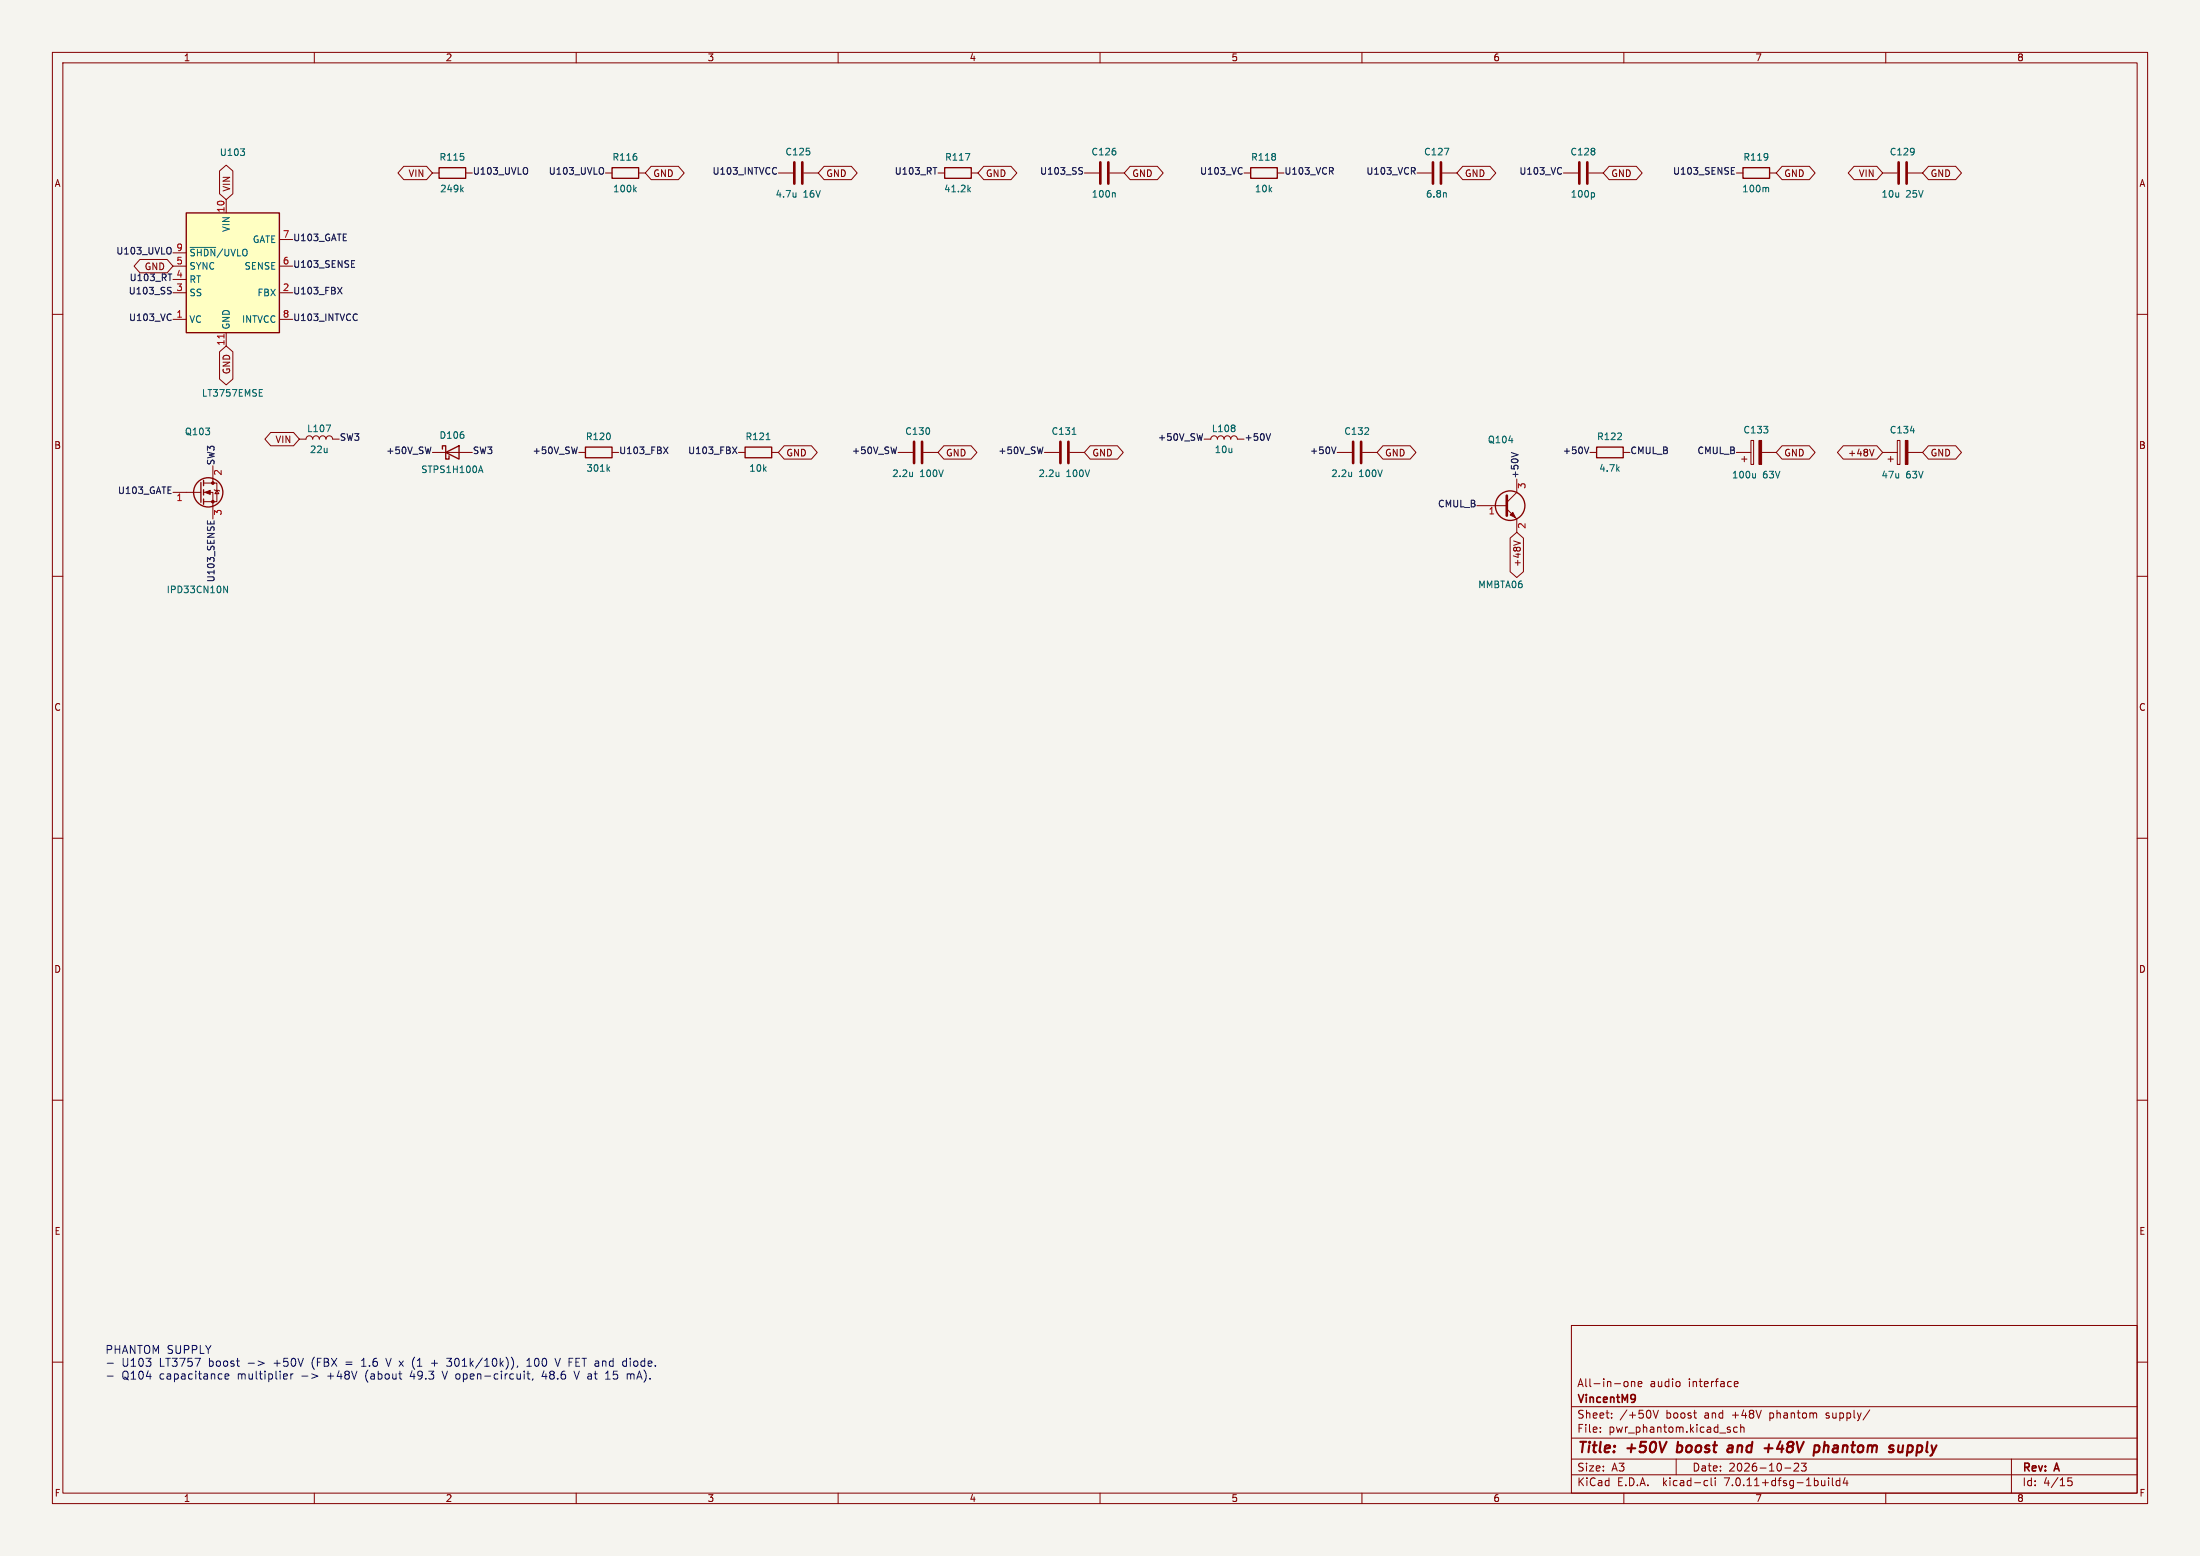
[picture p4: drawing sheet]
<svg xmlns="http://www.w3.org/2000/svg" width="420mm" height="297mm" viewBox="0 0 420 297" stroke-linecap="round" stroke-linejoin="round" font-family="sans-serif">
<path d="M0 0h420v297h-420z" fill="#f5f4ef" stroke="#f5f4ef" stroke-width=".19"/>
<g fill="none" stroke="#840000" stroke-width=".19">
<path d="M10 10h400v277h-400zM12 12h396v273h-396zM60 10v2M110 10v2M160 10v2M210 10v2M260 10v2M310 10v2M360 10v2M41.9 32.6l1.3-1.1 1.3 1.1v4.4l-1.3 1.1-1.3-1.1zM43.2 38.1v2.5M77.1 31.8h4.3l1.1 1.2-1.1 1.3h-4.3l-1.1-1.3z"/>
<path d="M82.5 33h1.3M88.9 33h1.3M115.6 33h1.2M121.9 33h1.3M124.3 31.8h5.2l1.1 1.2-1.1 1.3h-5.2l-1.1-1.3zM148.6 33h2.8M153.4 33h2.8M157.3 31.8h5.2l1.1 1.2-1.1 1.3h-5.2l-1.1-1.3zM179.1 33h1.2M185.4 33h1.3M187.8 31.8h5.2l1.1 1.2-1.1 1.3h-5.2l-1.1-1.3zM207 33h2.8"/>
<path d="M211.8 33h2.8M215.7 31.8h5.2l1.2 1.2-1.2 1.3h-5.2l-1.1-1.3zM237.5 33h1.3M243.8 33h1.3M270.5 33h2.8M275.3 33h2.8M279.2 31.8h5.2l1.2 1.2-1.2 1.3h-5.2l-1.1-1.3zM298.4 33h2.8M303.3 33h2.8M307.2 31.8h5.2l1.1 1.2-1.1 1.3h-5.2l-1.1-1.3zM331.5 33h1.2M337.8 33h1.3"/>
<path d="M340.2 31.8h5.2l1.1 1.2-1.1 1.3h-5.2l-1.1-1.3zM353.9 31.8h4.4l1.1 1.2-1.1 1.3h-4.4l-1.1-1.3zM359.4 33h2.8M364.2 33h2.8M368.1 31.8h5.2l1.2 1.2-1.2 1.3h-5.2l-1.1-1.3zM10 60h2M26.7 49.5h5.2l1.1 1.3-1.1 1.3h-5.2l-1.1-1.3zM33 55.9h2.6M33 53.3h2.6M33 50.8h2.6M33 48.3h2.6M53.3 55.9h2.6"/>
<path d="M53.3 50.8h2.6M53.3 45.7h2.6M408 60h2M33 61h2.6M41.9 67.2l1.3-1.2 1.3 1.2v5.2l-1.3 1.1-1.3-1.1zM43.2 63.5v2.5M53.3 61h2.6M33 94h5.4M38.9 94h1.7v5.1M38.9 92.2h2.5v3.6h-2.5M40.6 88.9v3.3M40.9 93.5l1 .2"/>
<path d="M41.4 93.6l.4 .6h-.8zM51.7 82.5h4.3l1.1 1.3-1.1 1.3h-4.3l-1.1-1.3zM57.1 83.8h1.3a.64 .64 0 0 1 .7-.6 .64 .64 0 0 1 .6 .6 .64 .64 0 0 1 .6-.6 .64 .64 0 0 1 .7 .6 .64 .64 0 0 1 .6-.6 .64 .64 0 0 1 .6 .6 .64 .64 0 0 1 .7-.6 .64 .64 0 0 1 .6 .6h1.3M82.5 86.4h7.7M110.5 86.4h1.3M116.8 86.4h1.3M141 86.4h1.2M147.3 86.4h1.3M149.7 85.1h5.2l1.1 1.3-1.1 1.2h-5.2l-1.1-1.2zM171.4 86.4h2.8M176.3 86.4h2.8M180.2 85.1h5.2l1.1 1.3-1.1 1.2h-5.2l-1.1-1.2z"/>
<path d="M199.4 86.4h2.8M204.2 86.4h2.8M208.1 85.1h5.2l1.1 1.3-1.1 1.2h-5.2l-1.1-1.2zM229.9 83.8h1.2a.64 .64 0 0 1 .7-.6 .64 .64 0 0 1 .6 .6 .64 .64 0 0 1 .6-.6 .64 .64 0 0 1 .7 .6 .64 .64 0 0 1 .6-.6 .64 .64 0 0 1 .6 .6 .64 .64 0 0 1 .7-.6 .64 .64 0 0 1 .6 .6h1.3M255.3 86.4h2.8M260.1 86.4h2.8M264 85.1h5.2l1.1 1.3-1.1 1.2h-5.2l-1.1-1.2zM281.9 96.5h5.8M287.7 97.2l1.9 1.9v2.5M289.6 91.4v2.6l-1.9 1.9M303.5 86.4h1.3M309.9 86.4h1.2"/>
<path d="M331.5 86.4h2.8M332.5 87.6h1M333 87.1v1M334.3 84.1h.5v4.5h-.5zM336.3 86.4h2.8M340.2 85.1h5.2l1.1 1.3-1.1 1.2h-5.2l-1.1-1.2zM351.9 85.1h6.4l1.1 1.3-1.1 1.2h-6.4l-1.1-1.2zM357.8 85.8l-.5 1.2M359.4 86.4h2.8M360.4 87.6h1M360.9 87.1v1M362.2 84.1h.5v4.5h-.5z"/>
<path d="M364.2 86.4h2.8M368.1 85.1h5.2l1.2 1.3-1.2 1.2h-5.2l-1.1-1.2zM10 110h2M288.3 102.7l1.3-1.1 1.2 1.1v6.4l-1.2 1.1-1.3-1.1zM289 103.2l1.2 .5M408 110h2M10 160h2M408 160h2M10 210h2M408 210h2M10 260h2M300 253h108v32h-108z"/>
<path d="M408 260h2M300 278.5h108M300 274.5h108M300 268.5h108M305.5 273.2v.2M305.5 272.5v.1M307.7 270.5v.2M307.7 269.8v.1M310.3 263.7l.4 .1 .1 .2-.1 .5-.4 .2M311.4 263.8l.3-.1 .3 .1 .1 .9M311.4 263.7v1M312.7 264.2l.7-.2v-.2l-.5-.1-.2 .2 .1 .7h.6"/>
<path d="M315.6 269.2l.5 1.5 .5-1.5M320 278.5v3M320.7 263.8v.7M330.2 272.9l.2 .2-.2 .3M330.2 272.4l.1 .1M331.1 264.2l.7-.2-.1-.2-.4-.1-.2 .2 .1 .7h.5M331.7 272.5l-.5-.1-.3 .3 .2 .6h.6M332.3 272.5l.2-.1 .4 .1v.9M332.3 271.9v1.5M342.5 279.4l.6-.1 .2 .1 .1 .3-1 1.1h1M343.9 279.3h.9l-.5 .6 .4 .1v.6l-.2 .2-.6-.2M356.9 269.1l-1.2 1.9"/>
<path d="M384 278.5v6.5M60 285v2M110 285v2M160 285v2M210 285v2M260 285v2M300 281.5h108M310 285v2M325.6 282.6l.4 .1M326 283.5l-.4 .1M326.7 282.1v1.3l.2 .2M327.4 282.1v.1"/>
<path d="M327.4 282.6v1M340.7 280.2h1.2M349.1 282.1v.1M349.1 282.6v1M349.8 282.1v1.3l.2 .2M351.2 282.7l-.4-.1-.3 .3 .2 .6h.5M351.2 282.1v1.5M352.2 282l-.3 1.1h.9M352.6 282.6v1M360 285v2M395.5 282.1h-.7l-.1 .7 .2-.1h.5l.2 .2-.1 .5-.2 .2-.6-.2"/>
</g>
<path d="M320.1 277.1l.2 .1M320.3 275.2l-.2 2M330 276h.7M330.8 276.3l-.7 .1a.4 .4 0 0 0-.3 .4 .4 .4 0 0 0 .2 .4l.7-.1M336.9 276.4h1.5M337.7 275.7l-.2 1.5M347 275.9l.4 .4-.1 .5-.2 .3M348.3 275.2l-.2 2M348.8 275.9l-.6 .2M362.5 275.9l-.1 1.2a.57 .57 0 0 0 .8-.1M363.3 275.9l-.2 1.3" fill="none" stroke="#840000" stroke-width=".4"/>
<path d="M312 266.3h.1a1.27 1.27 0 0 1-.1 1.2M312.2 266.8l-.2 .2" fill="none" stroke="#840000" stroke-width=".3"/>
<g fill="none" stroke="#006464" stroke-width=".19">
<path d="M45.9 28.4h.8l-.4 .5M46.6 29v.6M88.1 36.1l.3 .5M88.4 35.8l-.4 .5M121.1 36.1l.4 .5M121.5 35.8l-.5 .5M151.9 36.8v.8M151.9 37.5v.1M184.3 29.3h.8l-.5 1.3M184.9 36.1l.4 .5M185.3 35.8l-.5 .5M212.7 36.8l.2 .2v.6"/>
<path d="M275.7 28.3h.9l-.6 1.3M276 36.8l.1 .8M304.2 36.8l.2 .2v.4l-.2 .2M337.3 35.8l.3 .2v.6M36.3 47.2h4.9M49.5 75.6h.6M49.5 74.3h.6M62.3 81.1h.8l-.5 1.3M91.5 89.8h.6M91.8 88.9l.4 1.3M116 89.5l.4 .5M116.4 89.1l-.5 .5"/>
<path d="M146.3 83.9h.7M174.2 90.1v.9M174.2 90.8l-.1 .1M202.1 90.1v.9M202.1 90.8v.1M204.7 82.9h.7M235.7 81.3v.3M235.7 81.8v.5M258 90.1v.9M258 90.8v.1M335.1 90.4v.8M335.1 91.1l-.2 .1"/>
<path d="M364.7 82.2h.8M42.7 111.9l.7 1.2v-1.2"/>
</g>
<g fill="none" stroke="#840000" stroke-width=".25">
<path d="M83.8 32h5.1v2h-5.1zM116.8 32h5.1v2h-5.1zM180.3 32h5.1v2h-5.1zM238.8 32h5v2h-5zM332.7 32h5.1v2h-5.1zM35.6 40.6h17.7v22.9h-17.7zM38.4 92.1v3.8M38.9 91.7v1M38.9 93.5v1M38.9 95.3v1M84.5 85.7v-.6h.6v2.5h.6v-.6M85.1 86.4l2.5-1.3v2.5z"/>
<path d="M111.8 85.3h5v2.1h-5zM142.2 85.3h5.1v2.1h-5.1zM304.8 85.3h5.1v2.1h-5.1z"/>
<circle cx="39.8" cy="94" r="2.79"/>
<circle cx="288.3" cy="96.5" r="2.82"/>
</g>
<g fill="#840000" stroke="#840000" stroke-width=".19">
<path d="M39.1 94l1-.4v.8z"/>
<path d="M288.3 98.3l.5-.5 .5 1z"/>
<path d="M335.8 84.1h.5v4.5h-.5z"/>
<path d="M363.7 84.1h.5v4.5h-.5z"/>
<circle cx="40.6" cy="95.8" r=".25"/>
<circle cx="40.6" cy="92.2" r=".25"/>
</g>
<g fill="none" stroke="#840000" stroke-width=".51">
<path d="M151.6 31v4.1M153.2 31v4.1M210.1 31v4.1M211.6 31v4.1M273.6 31v4.1M275.1 31v4.1M301.5 31v4.1M303 31v4.1M362.5 31v4.1M364 31v4.1M174.5 84.3v4.1M176 84.3v4.1"/>
<path d="M202.4 84.3v4.1M204 84.3v4.1M258.3 84.3v4.1M259.8 84.3v4.1M287.7 94.6v3.8"/>
</g>
<path d="M35.6 40.6h17.7v22.9h-17.7z" fill="#ffffc2" stroke="#ffffc2" stroke-width=".19"/>
<path d="M42.8 63.8v.7" fill="none" stroke="#a90000" stroke-width=".19"/>
<g fill="none" stroke="#0f0f0f" stroke-width=".19">
<path d="M206.5 32h.2M206.5 32.7l.2 .2-.2 .3M330.5 33.3h.6M330.5 32h.6M32.5 54.8l.2 .1M32.6 55.6l.1 .1-.1 .3M64.4 54.8l.9 1.3M65.3 54.8l-.9 1.3M67.1 51h.6M67.1 49.8h.6M39.6 99.4v.6M40.9 99.4v.6"/>
<path d="M82.3 85.3l-.3 1.3M110.2 85.3l-.3 1.3M126.7 85.3l.8 1.3M127.5 85.3l-.8 1.3M139.8 85.3l.9 1.3M140.7 85.3l-.9 1.3M171.2 85.3l-.3 1.3M199.1 85.3l-.3 1.3M229.6 82.8l-.3 1.3M242.5 82.8l-.4 1.3M255 85.3l-.4 1.3M288.5 86.4l1.3 .4"/>
<path d="M303.3 85.3l-.4 1.3"/>
</g>
<g fill="none" stroke="#0000c2" stroke-width=".19">
<path d="M49.3 259.8l1.1 .4-1.1 .4M69.4 259.3l-.4 .4M73.7 259.3l.5 1.5M82.9 259.6v1.2M85.3 259.3h.9l-.5 .5 .4 .2v.6l-.2 .2-.6-.2M100.6 259.7l.4-.4v1.5M107 259.3l-.5 1.5M120.3 259.3v.1M120.3 259.8v1M20.5 260.2h1.1M20.5 262.7h1.1M43 262.7l.7-.1-.1-.3-.4-.1-.2 .2v.8h.6"/>
<path d="M47.4 260.2h1.1M54.6 262.2l.3 .4-.8 .1M54.8 263.2h-.2M55.5 262.2v1M56 262.2l-.3 .1-.2 .2M57.6 262.7h1.2M59.5 262.2l1.2 .5-1.2 .4M69 260.8h.9M82.4 260.2h1.1M84.4 261.7l.5 1.5M98.8 260.7l-.1 .3M100.1 261.7v.2"/>
<path d="M100.6 260.8h.9M100.6 262.2h.6M100.8 261.7v1.3l.4 .2M101.7 263.2l-.1 .3M103.8 261.6l-.3 1.1h.9M109.6 261.7l.5 1.5 .5-1.5M115.6 263.2h.9M120.2 262.2l.2 .2M120.4 262.4v.8M120.8 262.2l-.3 .1-.1 .1"/>
</g>
<g font-size="2.8" fill="#840000">
<text x="301" y="277.9">Title:</text>
<text x="310.6" y="277.9">+50V</text>
<text x="321" y="277.9">boost</text>
<text x="331.5" y="277.9">and</text>
<text x="339.2" y="277.9">+48V</text>
<text x="349.6" y="277.9">phantom</text>
<text x="364.7" y="277.9">supply</text>
</g>
<g font-size="2.1" fill="#0000c2">
<text x="20" y="258.7">PHANTOM SUPPLY</text>
<text x="23.2" y="261.2">U103</text>
<text x="23.2" y="263.6">Q104</text>
<text x="30.5" y="261.2">LT3757</text>
<text x="30.5" y="263.6">capacitance</text>
<text x="40" y="261.2">boost</text>
<text x="45.5" y="263.6">multiplier</text>
<text x="52.6" y="261.2">+50V</text>
<text x="60" y="261.2">(FBX</text>
<text x="62.9" y="263.6">+48V</text>
<text x="66.6" y="261.2">=</text>
<text x="69.8" y="261.2">1.6</text>
<text x="70.3" y="263.6">(about</text>
<text x="74.8" y="261.2">V x</text>
<text x="79" y="263.6">49.3</text>
<text x="80" y="261.2">(1</text>
<text x="85.4" y="263.6">V open-circuit,</text>
<text x="86.9" y="261.2">301k/10k)),</text>
<text x="102.3" y="261.2">100</text>
<text x="104.6" y="263.6">48.6</text>
<text x="108" y="261.2">V FET and</text>
<text x="111" y="263.6">V at</text>
<text x="117.2" y="263.6">15</text>
<text x="121.2" y="261.2">diode.</text>
<text x="121.4" y="263.6">mA).</text>
</g>
<g font-size="2.1" fill="#840000">
<text x="301" y="268.2">VincentM9</text>
<text x="301" y="265">All-in-one</text>
<text x="314.9" y="265">audio</text>
<text x="322.4" y="265">interface</text>
<text x="301" y="273.7">File:</text>
<text x="301" y="271">Sheet:</text>
<text x="307.1" y="273.7">pwr_phantom.kicad_sch</text>
<text x="309.2" y="271">/+50V</text>
<text x="318.1" y="271">boost</text>
<text x="325.5" y="271">and</text>
<text x="330.9" y="271">+48V</text>
<text x="338.2" y="271">phantom</text>
<text x="349.1" y="271">supply/</text>
<text x="301" y="281.1">Size:</text>
<text x="307.6" y="281.1">A3</text>
<text x="323" y="281.1">Date:</text>
<text x="330" y="281.1">2026-10-23</text>
<text x="386" y="281.3">Rev:</text>
<text x="392.4" y="281.3">A</text>
<text x="301" y="283.9">KiCad</text>
<text x="308.7" y="283.9">E.D.A.</text>
<text x="317.6" y="283.9">kicad-cli</text>
<text x="329.5" y="283.9">7.0.11+dfsg-1build4</text>
<text x="386" y="283.9">Id:</text>
<text x="390.1" y="283.9">4/15</text>
</g>
<g font-size="1.8" fill="#840000">
<text x="35" y="11.9">1</text>
<text x="85" y="11.9">2</text>
<text x="135" y="11.9">3</text>
<text x="185" y="11.9">4</text>
<text x="235" y="11.9">5</text>
<text x="285" y="11.9">6</text>
<text x="335" y="11.9">7</text>
<text x="385" y="11.9">8</text>
<text x="10.3" y="35.9">A</text>
<text x="77.9" y="34">VIN</text>
<text x="124.6" y="34">GND</text>
<text x="157.6" y="34">GND</text>
<text x="188.1" y="34">GND</text>
<text x="216.1" y="34">GND</text>
<text x="279.6" y="34">GND</text>
<text x="307.5" y="34">GND</text>
<text x="340.5" y="34">GND</text>
<text x="354.8" y="34">VIN</text>
<text x="368.5" y="34">GND</text>
<text x="408.3" y="35.9">A</text>
<text x="44.1" y="36.7" transform="rotate(-90 44.1 36.7)">VIN</text>
<text x="44.1" y="71.5" transform="rotate(-90 44.1 71.5)">GND</text>
<text x="10.3" y="85.9">B</text>
<text x="52.5" y="84.8">VIN</text>
<text x="150" y="87.3">GND</text>
<text x="180.5" y="87.3">GND</text>
<text x="208.4" y="87.3">GND</text>
<text x="264.3" y="87.3">GND</text>
<text x="340.5" y="87.3">GND</text>
<text x="352.7" y="87.3">+48V</text>
<text x="368.5" y="87.3">GND</text>
<text x="408.2" y="85.9">B</text>
<text x="290.5" y="108.3" transform="rotate(-90 290.5 108.3)">+48V</text>
<text x="10.3" y="135.9">C</text>
<text x="408.2" y="135.9">C</text>
<text x="10.3" y="185.9">D</text>
<text x="408.2" y="185.9">D</text>
<text x="10.3" y="235.9">E</text>
<text x="408.3" y="235.9">E</text>
<text x="10.3" y="285.9">F</text>
<text x="35" y="286.9">1</text>
<text x="85" y="286.9">2</text>
<text x="135" y="286.9">3</text>
<text x="185" y="286.9">4</text>
<text x="235" y="286.9">5</text>
<text x="285" y="286.9">6</text>
<text x="335" y="286.9">7</text>
<text x="385" y="286.9">8</text>
<text x="408.3" y="285.9">F</text>
</g>
<g font-size="1.8" fill="#006464">
<text x="41.9" y="30">U103</text>
<text x="149.8" y="29.9">C125</text>
<text x="208.3" y="29.9">C126</text>
<text x="271.8" y="29.9">C127</text>
<text x="299.7" y="29.9">C128</text>
<text x="360.7" y="29.9">C129</text>
<text x="83.8" y="30.9">R115</text>
<text x="116.8" y="30.9">R116</text>
<text x="180.3" y="30.9">R117</text>
<text x="238.7" y="30.9">R118</text>
<text x="332.7" y="30.9">R119</text>
<text x="83.9" y="36.9">249k</text>
<text x="116.9" y="36.9">100k</text>
<text x="148" y="37.9">4.7u</text>
<text x="153.3" y="37.9">16V</text>
<text x="180.1" y="36.9">41.2k</text>
<text x="208.3" y="37.9">100n</text>
<text x="239.5" y="36.9">10k</text>
<text x="272.1" y="37.9">6.8n</text>
<text x="299.8" y="37.9">100p</text>
<text x="332.5" y="36.9">100m</text>
<text x="359.1" y="37.9">10u</text>
<text x="363.8" y="37.9">25V</text>
<text x="44" y="44.4" transform="rotate(-90 44 44.4)">VIN</text>
<text x="48.2" y="46.6">GATE</text>
<text x="36.1" y="51.7">SYNC</text>
<text x="36.1" y="49.1">~{SHDN}/UVLO</text>
<text x="46.6" y="51.7">SENSE</text>
<text x="36.1" y="56.7">SS</text>
<text x="36.1" y="54.2">RT</text>
<text x="49.1" y="56.7">FBX</text>
<text x="36.1" y="61.8">VC</text>
<text x="44" y="63" transform="rotate(-90 44 63)">GND</text>
<text x="46.1" y="61.8">INTVCC</text>
<text x="38.5" y="75.9">LT3757EMSE</text>
<text x="35.2" y="83.3">Q103</text>
<text x="58.5" y="82.7">L107</text>
<text x="83.8" y="84">D106</text>
<text x="172.7" y="83.2">C130</text>
<text x="200.6" y="83.2">C131</text>
<text x="231.2" y="82.7">L108</text>
<text x="256.5" y="83.2">C132</text>
<text x="332.7" y="82.9">C133</text>
<text x="360.7" y="82.9">C134</text>
<text x="59.1" y="86.7">22u</text>
<text x="111.7" y="84.2">R120</text>
<text x="142.2" y="84.2">R121</text>
<text x="231.8" y="86.7">10u</text>
<text x="283.9" y="84.8">Q104</text>
<text x="304.8" y="84.2">R122</text>
<text x="80.3" y="90.5">STPS1H100A</text>
<text x="111.9" y="90.2">301k</text>
<text x="143" y="90.2">10k</text>
<text x="170.2" y="91.3">2.2u</text>
<text x="175.6" y="91.3">100V</text>
<text x="198.2" y="91.3">2.2u</text>
<text x="203.5" y="91.3">100V</text>
<text x="254" y="91.3">2.2u</text>
<text x="259.4" y="91.3">100V</text>
<text x="305.2" y="90.2">4.7k</text>
<text x="330.6" y="91.5">100u</text>
<text x="336.5" y="91.5">63V</text>
<text x="359.1" y="91.5">47u</text>
<text x="363.8" y="91.5">63V</text>
<text x="31.7" y="113.4">IPD33CN10N</text>
<text x="282.1" y="112.5">MMBTA06</text>
</g>
<g font-size="1.8" fill="#0f0f0f">
<text x="90.2" y="33.5">U103_UVLO</text>
<text x="104.7" y="33.5">U103_UVLO</text>
<text x="135.9" y="33.5">U103_INTVCC</text>
<text x="170.7" y="33.5">U103_RT</text>
<text x="198.5" y="33.5">U103_SS</text>
<text x="229" y="33.5">U103_VC</text>
<text x="245.1" y="33.5">U103_VCR</text>
<text x="260.8" y="33.5">U103_VCR</text>
<text x="290" y="33.5">U103_VC</text>
<text x="319.3" y="33.5">U103_SENSE</text>
<text x="55.9" y="46.2">U103_GATE</text>
<text x="22.1" y="48.8">U103_UVLO</text>
<text x="24.7" y="53.9">U103_RT</text>
<text x="27.5" y="51.8">GND</text>
<text x="55.9" y="51.3">U103_SENSE</text>
<text x="24.5" y="56.4">U103_SS</text>
<text x="55.9" y="56.4">U103_FBX</text>
<text x="24.5" y="61.5">U103_VC</text>
<text x="55.9" y="61.5">U103_INTVCC</text>
<text x="41.2" y="88.9" transform="rotate(-90 41.2 88.9)">SW3</text>
<text x="64.8" y="84.3">SW3</text>
<text x="73.6" y="86.9">+50V_SW</text>
<text x="90.2" y="86.9">SW3</text>
<text x="101.6" y="86.9">+50V_SW</text>
<text x="118.1" y="86.9">U103_FBX</text>
<text x="131.3" y="86.9">U103_FBX</text>
<text x="162.5" y="86.9">+50V_SW</text>
<text x="190.5" y="86.9">+50V_SW</text>
<text x="221" y="84.3">+50V_SW</text>
<text x="237.5" y="84.3">+50V</text>
<text x="250" y="86.9">+50V</text>
<text x="298.2" y="86.9">+50V</text>
<text x="311.1" y="86.9">CMUL_B</text>
<text x="323.9" y="86.9">CMUL_B</text>
<text x="22.4" y="94.5">U103_GATE</text>
<text x="290.1" y="91.4" transform="rotate(-90 290.1 91.4)">+50V</text>
<text x="274.4" y="97">CMUL_B</text>
<text x="41.2" y="111.2" transform="rotate(-90 41.2 111.2)">U103_SENSE</text>
</g>
<g font-size="1.8" fill="#a90000">
<text x="42.9" y="40.7" transform="rotate(-90 42.9 40.7)">10</text>
<text x="53.9" y="45.5">7</text>
<text x="33.6" y="53.1">4</text>
<text x="33.6" y="50.5">5</text>
<text x="33.6" y="48">9</text>
<text x="53.9" y="50.5">6</text>
<text x="33.6" y="55.6">3</text>
<text x="53.9" y="55.6">2</text>
<text x="33.6" y="60.7">1</text>
<text x="53.9" y="60.7">8</text>
<text x="42.9" y="66.1" transform="rotate(-90 42.9 66.1)">11</text>
<text x="33.6" y="96">1</text>
<text x="42.6" y="90.9" transform="rotate(-90 42.6 90.9)">2</text>
<text x="291.5" y="93.4" transform="rotate(-90 291.5 93.4)">3</text>
<text x="42.6" y="98.5" transform="rotate(-90 42.6 98.5)">3</text>
<text x="284.1" y="98.5">1</text>
<text x="291.5" y="101" transform="rotate(-90 291.5 101)">2</text>
</g>
</svg>
